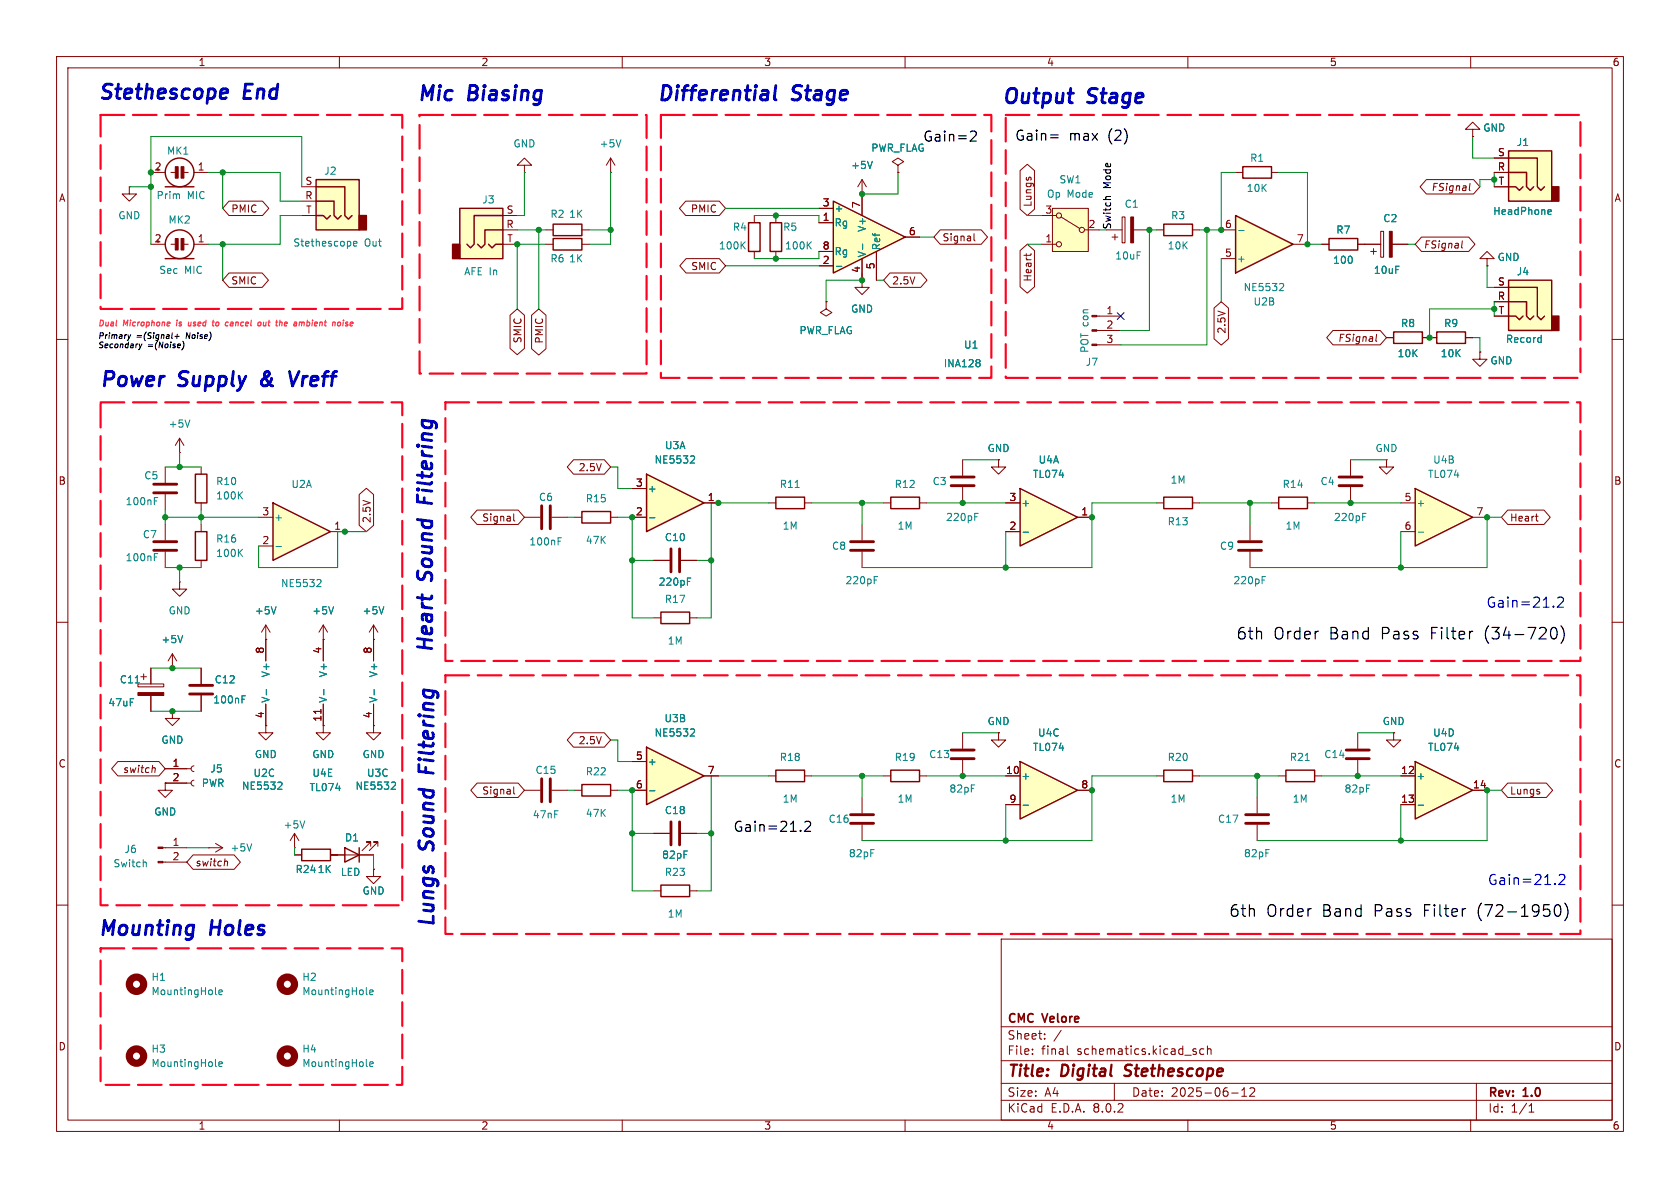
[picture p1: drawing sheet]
<svg xmlns="http://www.w3.org/2000/svg" width="297mm" height="210mm" viewBox="0 0 297 210" stroke-linecap="round" stroke-linejoin="round" font-family="sans-serif">
<g fill="none" stroke="#840000" stroke-width=".18">
<path d="M10 10h277v190h-277zM12 12h273v186h-273zM60 10v2M110 10v2M160 10v2M210 10v2M260 10v2M133.3 38.1v1.3M137.2 38.1v1.3M10 60h2M133.3 44.5v1.2M137.2 44.5v1.2"/>
<path d="M146 53.3v1.3l-1 .6 1 .7 1.1-.7-1.1-.6M146 53.3h.1M152.4 49.5v1.3h1.3l-1.3 1.3-1.3-1.3h1.3M152.4 49.5h.1M285 60h2M10 110h2M30.5 118.1h.1M30.5 115.6l-.8 1.2M30.5 115.6v2.5M30.5 115.6l.7 1.2M35.6 118.1v2.8M115.6 109.2h1.2"/>
<path d="M121.9 109.2h1.3M285 110h2M35.6 122.9v2.8M156.2 137.2h1.3M162.6 137.2h1.2M10 160h2M285 160h2M177 166h108v32h-108zM60 198v2M110 198v2M160 198v2M177 194.5h108"/>
<path d="M177 191.5h108M177 187.5h108M177 181.5h108M182.5 186.3v.1M182.5 185.5v.1M184.7 183.6v.1M184.7 182.8v.1M187.6 182.1l-1.3 2M188.7 184.9v1.3l.2 .2M197 191.5v3M210 198v2M211.3 185.9l.2 .2-.2 .3"/>
<path d="M211.3 185.4l.2 .1M212.8 185.5l-.4-.1-.3 .3v.4l.1 .2h.6M213.5 185.5l.2-.1 .3 .1 .1 .9M213.5 184.9v1.5M217.7 193.2h1.2M219.5 193.8h.9M219.5 192.7l.5-.4v1.5M221 192.4l.5-.1 .2 .1 .1 .3-.9 1.1h.9M260 198v2M261 191.5v6.5M270.3 196.6h.9M270.3 195.5l.4-.4v1.5"/>
</g>
<path d="M198.7 190.1l.3 .1M199.1 188.4l-.2 .4 .1 .2" fill="none" stroke="#840000" stroke-width=".4"/>
<path d="M132.3 39.4h2.1v5.1h-2.1zM136.1 39.4h2.1v5.1h-2.1zM116.8 108.2h5.1v2h-5.1zM157.5 136.1h5.1v2.1h-5.1z" fill="none" stroke="#840000" stroke-width=".25"/>
<path d="M131.2 43.3l.5 .7M131.7 42.7l-.7 .8M142.9 43.3l.5 .7M143.4 42.7l-.7 .8M32.3 112.3l-.4 1.3M42.8 123.6h.4M42.8 123h.6" fill="none" stroke="#008484" stroke-width=".18"/>
<path d="M33.5 122.7h4.1M33.5 121.2h4.1" fill="none" stroke="#840000" stroke-width=".51"/>
<path d="M114.3 132.1l10.2 5.1-10.2 5z" fill="#ffffc2"/>
<path d="M114.3 132.1l10.2 5.1-10.2 5z" fill="none" stroke="#840000" stroke-width=".25"/>
<path d="M158.7 29.2l1.1-.6-1.1-.7-1 .7 1 .6v1.3M158.7 30.5h.1M221 92.7v2.8M221 97.5v2.8M24.9 119.6h1M25.4 119.1v1M26.7 118.1v2.8M24.4 120.9h4.6v.5h-4.6zM26.7 122.9v2.8M111.8 134.6h2.5M111.8 139.7h2.5M124.5 137.2h2.5" fill="none" stroke="#840000" stroke-width=".18"/>
<path d="M223.1 102.5h.5M223.1 101.9h.6M23.9 120.7h.7M114.8 139.8h1M122.3 128.8l.4 .1 .1 .3-.8 .9h.8" fill="none" stroke="#008484" stroke-width=".18"/>
<path d="M24.4 122.4h4.6v.5h-4.6z" fill="#840000" stroke="#840000" stroke-width=".18"/>
<path d="M218.9 95.8h4.1M218.9 97.3h4.1" fill="none" stroke="#840000" stroke-width=".51"/>
<path d="M114.3 83.8l10.2 5.1-10.2 5.1z" fill="#ffffc2"/>
<path d="M114.3 83.8l10.2 5.1-10.2 5.1z" fill="none" stroke="#840000" stroke-width=".25"/>
<path d="M111.8 91.4h2.5M111.8 86.4h2.5M124.5 88.9h2.5M152.4 92.7v2.8M152.4 97.5v2.8" fill="none" stroke="#840000" stroke-width=".18"/>
<path d="M114.8 91.5h1M122.3 80.6l.4 .1 .1 .3-.8 .9h.8M154.5 102.5h.5M154.5 101.9h.7" fill="none" stroke="#008484" stroke-width=".18"/>
<path d="M150.4 95.8h4M150.4 97.3h4" fill="none" stroke="#840000" stroke-width=".51"/>
<path d="M180.3 86.4l10.2 5-10.2 5.1z" fill="#ffffc2"/>
<path d="M157.5 87.9h5.1v2h-5.1zM180.3 86.4l10.2 5-10.2 5.1zM137.2 136.1h5v2.1h-5zM116.8 156.5h5.1v2h-5.1z" fill="none" stroke="#840000" stroke-width=".25"/>
<g fill="none" stroke="#840000" stroke-width=".18">
<path d="M152.4 34.3h.1M152.4 31.8v2.5M152.4 31.8l-.8 1.2M152.4 31.8l.8 1.2M156.2 88.9h1.3M162.6 88.9h1.2M170.2 81.3v2.8M170.2 86.1v2.8M177.8 94h2.5M177.8 88.9h2.5M190.5 91.4h2.5M47 113h.1"/>
<path d="M47 110.5l-.8 1.3M47 110.5v2.5M47 110.5l.8 1.3M135.9 137.2h1.3M142.2 137.2h1.3M170.2 129.5v2.8M170.2 134.4v2.8M115.6 157.5h1.2M115.6 147.3h2.8M120.4 147.3h2.8M121.9 157.5h1.3M152.4 141v2.8"/>
<path d="M152.4 145.8v2.8"/>
</g>
<path d="M154.2 28.5l-.4 1.3M172.3 91.4h.5M172.3 90.7h.6M180.9 94.1h.9M48.8 107.3l-.4 1.2" fill="none" stroke="#008484" stroke-width=".18"/>
<path d="M168.1 84.3h4.1M168.1 85.9h4.1M168.1 132.6h4.1M168.1 134.1h4.1M118.6 145.3v4.1M120.1 145.3v4.1M150.4 144h4M150.4 145.5h4" fill="none" stroke="#840000" stroke-width=".51"/>
<path d="M147.3 35.6l12.7 6.3-12.7 6.4z" fill="#ffffc2"/>
<path d="M97.8 39.6h5.1v2.1h-5.1zM147.3 35.6l12.7 6.3-12.7 6.4zM234.9 42.2h5.1v2h-5.1zM226.1 87.9h5v2h-5zM102.9 138.7h5v2h-5z" fill="none" stroke="#840000" stroke-width=".25"/>
<g fill="none" stroke="#840000" stroke-width=".18">
<path d="M144.8 39.4h2.5M144.8 36.8h2.5M152.4 34.3v3.8M96.5 40.6h1.3M102.9 40.6h1.2M144.8 47h2.5M144.8 44.5h2.5M152.4 45.7v3.8M154.9 44.5v5M160 41.9h2.6M233.7 43.2h1.2M240 43.2h1.3"/>
<path d="M176.5 81.3v1.3h1.3l-1.3 1.2-1.2-1.2h1.2M176.5 81.3h.1M224.8 88.9h1.3M231.1 88.9h1.3M238.8 81.3v2.8M238.8 86.1v2.8M245.1 81.3v1.3h1.3l-1.3 1.2-1.3-1.2h1.3M245.1 81.3h.1M31.7 102.9v1.2h1.3l-1.3 1.3-1.2-1.3h1.2M31.7 102.9h.1M92.7 139.7h2.8M97.5 139.7h2.8"/>
<path d="M101.6 139.7h1.3M107.9 139.7h1.3"/>
</g>
<path d="M147.8 47.1h1M152.5 43.1v1M173.1 63.6l.2 .2-.2 .3M173.1 64.2l.2 .2-.2 .4M240.9 91.4h.4M240.9 90.7h.6" fill="none" stroke="#008484" stroke-width=".18"/>
<path d="M236.7 84.3h4.1M236.7 85.9h4.1M95.8 137.7v4M97.3 137.7v4" fill="none" stroke="#840000" stroke-width=".51"/>
<path d="M250.2 86.4l10.1 5-10.1 5.1z" fill="#ffffc2"/>
<path d="M246.4 58.7h5.1v2h-5.1zM254 58.7h5.1v2h-5.1zM250.2 86.4l10.1 5-10.1 5.1z" fill="none" stroke="#840000" stroke-width=".25"/>
<path d="M245.1 59.7h1.3M251.5 59.7h2.5M259.1 59.7h1.2M262.9 45.7h-1.3l1.3-1.2 1.3 1.2h-1.3v1.3M262.9 47h.1M261.6 62.2v1.3h1.3l-1.3 1.3-1.3-1.3h1.3M261.6 62.2h.1M247.6 88.9h2.6M247.6 94h2.6M260.3 91.4h2.6" fill="none" stroke="#840000" stroke-width=".18"/>
<path d="M250.7 94.1h1M38.1 175.7l.2 .1M38.7 175.4l.6-.1-.1-.2-.3-.1-.2 .2 .1 .6h.4M64.8 175.7l.1 .1M65.4 175.4l.6-.1-.1-.2-.4-.1-.1 .2v.6h.5M38.1 188.4l.2 .1M38.7 188.1l.6-.1-.1-.2-.3-.1-.2 .2 .1 .6h.4M64.8 188.4l.1 .1M65.4 188.1l.6-.1-.1-.2-.4-.1-.1 .2v.6h.5" fill="none" stroke="#008484" stroke-width=".18"/>
<g fill="none" stroke="#840000" stroke-width="1.3">
<circle cx="24.1" cy="174" r="1.27"/>
<circle cx="50.8" cy="174" r="1.27"/>
<circle cx="24.1" cy="186.7" r="1.27"/>
<circle cx="50.8" cy="186.7" r="1.27"/>
</g>
<path d="M266.7 49.5h7.6v8.9h-7.6z" fill="#ffffc2"/>
<path d="M274.3 55.9h1.3v2.5h-1.3z" fill="#840000" stroke="#840000" stroke-width=".25"/>
<path d="M266.7 49.5h7.6v8.9h-7.6zM266.7 55.9h1.3l.6 .6 .6-.6M266.7 53.3h3.2v2.6l.6 .6 .6-.6M266.7 50.8h5.1v5.1l.6 .6 .6-.6" fill="none" stroke="#840000" stroke-width=".25"/>
<path d="M264.2 53.3h2.5M264.2 50.8h2.5M264.2 55.9h2.5" fill="none" stroke="#840000" stroke-width=".18"/>
<path d="M272.3 59.7h.2M272.5 59.3v1.2M272.5 60.5h-.2" fill="none" stroke="#008484" stroke-width=".18"/>
<path d="M81.3 36.8h7.6v8.9h-7.6z" fill="#ffffc2"/>
<path d="M80 43.2h1.3v2.5h-1.3z" fill="#840000" stroke="#840000" stroke-width=".25"/>
<path d="M81.3 36.8h7.6v8.9h-7.6zM88.9 38.1h-5.1v5.1l-.6 .6-.7-.6M86.4 43.2l.6 .6 .6-.6h1.3M88.9 40.6h-3.2v2.6l-.6 .6-.6-.6" fill="none" stroke="#840000" stroke-width=".25"/>
<path d="M88.9 38.1h2.5M88.9 40.6h2.5M88.9 43.2h2.5" fill="none" stroke="#840000" stroke-width=".18"/>
<path d="M266.7 26.7h7.6v8.9h-7.6z" fill="#ffffc2"/>
<path d="M274.3 33h1.3v2.6h-1.3z" fill="#840000" stroke="#840000" stroke-width=".25"/>
<path d="M219.7 29.5h5.1v2h-5.1zM266.7 26.7h7.6v8.9h-7.6zM266.7 33h1.3l.6 .7 .6-.7M266.7 30.5h3.2v2.5l.6 .7 .6-.7M266.7 27.9h5.1v5.1l.6 .7 .6-.7M53.3 150.1h5.1v2h-5.1zM61 149.9l2.5 1.2-2.5 1.3zM63.5 149.9v2.5" fill="none" stroke="#840000" stroke-width=".25"/>
<g fill="none" stroke="#840000" stroke-width=".18">
<path d="M218.4 30.5h1.3M224.8 30.5h1.3M260.3 22.9h-1.2l1.2-1.3 1.3 1.3h-1.3v1.2M260.3 24.1h.1M264.2 30.5h2.5M264.2 27.9h2.5M264.2 33h2.5M193.9 58.4h4.2M193.9 55.9h4.2M241.3 43.2h2.8M242.3 44.5h1M242.8 43.9v1.1"/>
<path d="M244.1 40.9h.5v4.6h-.5zM246.1 43.2h2.8M193.9 61h4.2M52.1 149.9h.1M52.1 147.3l-.8 1.3M52.1 147.3v2.6M52.1 147.3l.7 1.3M52.1 151.1h1.2M58.4 151.1h7.6M65.5 149.6v-.8h-.7h.7l-1.5 1.6M66 153.7v1.2h1.3l-1.3 1.3-1.2-1.3h1.2M66 153.7h.1"/>
<path d="M66.8 149.6v-.8h-.8h.8l-1.5 1.6"/>
</g>
<path d="M273.7 37.9h.5M273.7 37.1h.4l.2 .3-.6 .1M53.9 145.1l-.4 1.3" fill="none" stroke="#008484" stroke-width=".18"/>
<g fill="#840000" stroke="#840000" stroke-width=".18">
<path d="M245.6 40.9h.5v4.6h-.5z"/>
<path d="M193 60.8h.9v.3h-.9z"/>
<path d="M193 58.3h.9v.2h-.9z"/>
<path d="M193 55.8h.9v.2h-.9z"/>
</g>
<path d="M186.1 36.8h6.3v7.7h-6.3z" fill="#ffffc2"/>
<g fill="none" stroke="#840000" stroke-width=".18">
<path d="M184.1 38.1h2.6M186.1 36.8h6.3v7.7h-6.3zM187.6 38.4l3.3 2M26.7 43.2h2.5M30.2 43.2h.8M32.5 43.2h.8M34.3 43.2h2.5M184.1 43.2h2.6M191.8 40.6h2.5"/>
<circle cx="187.2" cy="38.1" r=".46"/>
<circle cx="187.2" cy="43.2" r=".46"/>
<circle cx="191.3" cy="40.6" r=".46"/>
</g>
<g fill="none" stroke="#840000" stroke-width=".25">
<path d="M29.2 45.7h5.1"/>
<circle cx="31.7" cy="43.2" r="2.54"/>
</g>
<g fill="#840000" stroke="#840000" stroke-width=".18">
<path d="M32 42.2h.5v2h-.5z"/>
<path d="M31 42.2h.5v2h-.5z"/>
</g>
<path d="M55.9 31.8h7.6v8.8h-7.6z" fill="#ffffc2"/>
<path d="M63.5 38.1h1.3v2.5h-1.3z" fill="#840000" stroke="#840000" stroke-width=".25"/>
<g fill="none" stroke="#840000" stroke-width=".25">
<path d="M29.2 33h5.1M55.9 31.8h7.6v8.8h-7.6zM55.9 38.1h1.2l.7 .6 .6-.6M55.9 35.6h3.2v2.5l.6 .6 .6-.6M55.9 33h5.1v5.1l.6 .6 .6-.6"/>
<circle cx="31.7" cy="30.5" r="2.54"/>
</g>
<path d="M22.9 33v1.3h-1.3l1.3 1.3 1.2-1.3h-1.2M22.9 33h.1M26.7 30.5h2.5M30.2 30.5h.8M32.5 30.5h.8M34.3 30.5h2.5M53.3 35.6h2.6M53.3 33h2.6M53.3 38.1h2.6" fill="none" stroke="#840000" stroke-width=".18"/>
<path d="M31.7 34.3v.8M62.5 43.1l.6-.1-.1-.3h-.3l-.2 .1 .1 .6h.4" fill="none" stroke="#008484" stroke-width=".18"/>
<g fill="#840000" stroke="#840000" stroke-width=".18">
<path d="M32 29.5h.5v2h-.5z"/>
<path d="M31 29.5h.5v2h-.5z"/>
</g>
<path d="M218.4 38.1l10.2 5.1-10.2 5.1z" fill="#ffffc2"/>
<path d="M205.7 39.6h5.1v2.1h-5.1zM218.4 38.1l10.2 5.1-10.2 5.1zM97.8 42.2h5.1v2h-5.1zM34.5 83.8h2.1v5.1h-2.1zM102.9 90.4h5v2.1h-5zM137.2 87.9h5v2h-5z" fill="none" stroke="#840000" stroke-width=".25"/>
<g fill="none" stroke="#840000" stroke-width=".18">
<path d="M92.7 29.2h1.3l-1.3-1.3-1.3 1.3h1.3v1.3M92.7 30.5h.1M107.9 30.5h.1M107.9 27.9l-.7 1.3M107.9 27.9v2.6M107.9 27.9l.8 1.3M198.4 38.4h.5v4.5h-.5zM96.5 43.2h1.3M102.9 43.2h1.2M195.6 40.6h2.8M196.6 41.9h1M197.1 41.4v1"/>
<path d="M200.4 40.6h2.8M204.5 40.6h1.2M210.8 40.6h1.3M215.9 45.7h2.5M215.9 40.6h2.5M228.6 43.2h2.5M31.7 77.5l-.7 1.2M31.7 77.5v2.5M31.7 77.5l.8 1.2M31.7 80h.1M35.6 82.6v1.2M35.6 88.9v1.3"/>
<path d="M92.7 91.4h2.8M97.5 91.4h2.8M101.6 91.4h1.3M107.9 91.4h1.3M115.6 99.1h2.8M120.4 99.1h2.8M135.9 88.9h1.3M142.2 88.9h1.3M47 113v3.8M57.1 113h.1M57.1 110.5v6.3M57.1 110.5l-.7 1.3"/>
<path d="M57.1 110.5l.8 1.3M66 113h.1M66 110.5v6.3M66 110.5l-.7 1.3M66 110.5l.8 1.3M29.2 138.4v1.3h1.3l-1.3 1.3-1.3-1.3h1.3M29.2 138.4h.1M29.2 138.4h4.6M29.2 135.9h4.6M30.5 125.7v1.3h1.2l-1.2 1.3-1.3-1.3h1.3M30.5 125.7h.1M34.3 137.9l-.4 .2-.1 .3 .1 .4 .4 .1"/>
<path d="M34.3 135.4l-.4 .1-.1 .4 .1 .3 .4 .2M47 128.3v1.2h1.3l-1.3 1.3-1.3-1.3h1.3M47 128.3h.1M47 124.5v3.8M56.7 125.4v.7M57.1 128.3v1.2h1.3l-1.3 1.3-1.2-1.3h1.2M57.1 128.3h.1M57.1 124.5v3.8M66 128.3v1.2h1.3l-1.3 1.3-1.2-1.3h1.2M66 128.3h.1M66 124.5v3.8M28.8 152.4h4.2"/>
<path d="M28.8 149.9h4.2M36.8 149.9h.1M36.8 149.9h2.6M38.1 149.1l1.3 .8M39.4 149.9l-1.3 .7"/>
</g>
<g fill="none" stroke="#008484" stroke-width=".18">
<path d="M109.8 24.7l-.5 1.3M219 40.7h.9M226.4 50.1l.4 .1 .1 .3-.7 .9h.7M33.6 74.2l-.5 1.3M42.3 87.5l.6 .7M42.9 86.9l-.8 .8M98.7 95.7h.4M98.7 95.1h.6M140.6 86.2h.7M59 107.3l-.5 1.2M67.9 107.3l-.5 1.2M121.5 102.8h.5"/>
<path d="M121.5 102.2h.6M47.1 121.9v.9M49.3 138.2l.4 .1 .2 .3-.8 .9h.8M57.2 121.9v.9M66.1 121.9v.9M69.4 138.2l.4 .1 .1 .3-.8 .9h.8M25.5 152.4l.4 .2v.6M44.5 149.2l-.4 1.2"/>
</g>
<g fill="#840000" stroke="#840000" stroke-width=".18">
<path d="M27.9 152.3h.9v.2h-.9z"/>
<path d="M27.9 149.7h.9v.3h-.9z"/>
<path d="M199.9 38.4h.5v4.5h-.5z"/>
</g>
<path d="M95.8 89.4v4.1M97.3 89.4v4.1M118.6 97v4.1M120.1 97v4.1" fill="none" stroke="#840000" stroke-width=".51"/>
<path d="M48.3 88.9l10.1 5.1-10.1 5.1z" fill="#ffffc2"/>
<path d="M34.5 94h2.1v5.1h-2.1zM48.3 88.9l10.1 5.1-10.1 5.1z" fill="none" stroke="#840000" stroke-width=".25"/>
<path d="M29.2 82.6v2.7M29.2 87.4v2.8M29.2 92.7v2.8M29.2 97.5v2.8M35.6 92.7v1.3M35.6 99.1v1.2M45.7 96.5h2.6M45.7 91.4h2.6M58.4 94h2.6" fill="none" stroke="#840000" stroke-width=".18"/>
<path d="M27.3 88.6h.4M27.3 88h.6M27.3 98.5h.4M27.3 97.9h.6M42.3 97.6l.6 .8M42.9 97.1l-.8 .7M48.8 96.6h1M56.2 102.4l.4 .1 .2 .3-.8 .9h.8" fill="none" stroke="#008484" stroke-width=".18"/>
<path d="M27.2 87.1h4M27.2 85.6h4M27.2 97.3h4M27.2 95.8h4" fill="none" stroke="#840000" stroke-width=".51"/>
<path d="M180.3 134.6l10.2 5.1-10.2 5.1z" fill="#ffffc2"/>
<path d="M180.3 134.6l10.2 5.1-10.2 5.1zM205.7 136.1h5.1v2.1h-5.1zM227.3 136.1h5.1v2.1h-5.1z" fill="none" stroke="#840000" stroke-width=".25"/>
<path d="M177.8 137.2h2.5M190.5 139.7h2.5M204.5 137.2h1.2M210.8 137.2h1.3M226.1 137.2h1.2M232.4 137.2h1.3M240 129.5v2.8M240 134.4v2.8M177.8 142.2h2.5M222.2 141v2.8M222.2 145.8v2.8" fill="none" stroke="#840000" stroke-width=".18"/>
<path d="M230.7 134.4h.8M180.9 142.3h.9" fill="none" stroke="#008484" stroke-width=".18"/>
<path d="M238 132.6h4.1M238 134.1h4.1M220.2 144h4.1M220.2 145.5h4.1" fill="none" stroke="#840000" stroke-width=".51"/>
<path d="M250.2 134.6l10.1 5.1-10.1 5.1z" fill="#ffffc2"/>
<path d="M205.7 87.9h5.1v2h-5.1zM250.2 134.6l10.1 5.1-10.1 5.1z" fill="none" stroke="#840000" stroke-width=".25"/>
<g fill="none" stroke="#840000" stroke-width=".18">
<path d="M40.5 35.6h5.9l1.1 1.2-1.1 1.3h-5.9l-1.1-1.3zM121.2 35.6h6l1.1 1.2-1.1 1.3h-6l-1.1-1.3zM144.8 39.4h2.5M144.8 36.8h2.5M152.4 34.3h.1M152.4 34.3v3.8M158.7 30.5h.1M180.3 30.2l1.3-1.2 1.3 1.2v6.8l-1.3 1.1-1.3-1.1zM252.2 31.7h8.3l1.1 1.3-1.1 1.3h-8.3l-1.2-1.3zM259.9 32.4l-.2 1.1 .2 .2M260.3 24.1h.1M264.2 30.5h2.5"/>
<path d="M264.2 27.9h2.5M264.2 33h2.5M40.5 48.3h5.9l1.1 1.2-1.1 1.3h-5.9l-1.1-1.3zM90.2 55.7l1.2-1.1 1.3 1.1v5.9l-1.3 1.1-1.2-1.1zM94 55.7l1.2-1.1 1.3 1.1v6l-1.3 1.1-1.2-1.1zM121.3 45.7h5.9l1.1 1.3-1.1 1.3h-5.9l-1.1-1.3zM144.8 47h2.5M144.8 44.5h2.5M146 53.3h.1M152.4 49.5h.1M152.4 45.7v3.8M154.9 44.5v5"/>
<path d="M157.3 48.3h5.5l1.1 1.2-1.1 1.3h-5.5l-1.1-1.3zM160 41.9h2.6M166.2 40.6h7.3l1.1 1.3-1.1 1.3h-7.3l-1.1-1.3zM172.2 41.3v1.1l.2 .2M180.3 44.3l1.3-1.1 1.3 1.1v6.4l-1.3 1.1-1.3-1.1zM181.4 44.8v.5M182.3 44.8l-.1 .3M214.6 54.5l1.3-1.2 1.3 1.2v5.4l-1.3 1.1-1.3-1.1zM233.7 43.2h1.2M235.6 58.4h8.4l1.1 1.3-1.1 1.3h-8.4l-1.1-1.3zM240 43.2h4.1M243.4 59.1l-.2 1.1 .2 .2"/>
<path d="M245.1 59.7h1.3M246.1 43.2h2.8M251.3 41.9h8.4l1.1 1.3-1.1 1.3h-8.4l-1.1-1.3zM251.5 59.7h2.5M258.5 42.6l-.1 1.1 .1 .2M259.1 59.7h1.2M262.9 47h.1M264.2 53.3h2.5M264.2 50.8h2.5M264.2 55.9h2.5M261.6 62.2h.1M63.5 87.4l1.3-1.1 1.2 1.1v5.5l-1.2 1.1-1.3-1.1z"/>
<path d="M84.3 90.2h7.3l1.1 1.2-1.1 1.3h-7.3l-1.1-1.3zM90.8 90.8v1.1l.2 .2M101.4 81.3h5.4l1.1 1.3-1.1 1.2h-5.4l-1.1-1.2zM111.8 91.4h2.5M111.8 86.4h2.5M115.6 99.1h2.8M120.4 99.1h2.8M124.5 88.9h2.5M176.5 81.3h.1M177.8 88.9h2.5M177.8 94h2.5M190.5 91.4h2.5"/>
<path d="M204.5 88.9h1.2M210.8 88.9h1.3M266.5 90.2h6.5l1.1 1.2-1.1 1.3h-6.5l-1.1-1.3zM271.4 91.3h.5M271.7 92l.2 .1M26.7 118.1v2.8M30.5 118.1h.1M35.6 118.1v2.8M47 113h.1M47 113v3.8M57.1 113h.1M57.1 113v3.8"/>
<path d="M66 113h.1M66 113v3.8M20.8 134.6h7.3l1.1 1.3-1.1 1.3h-7.3l-1.1-1.3zM26.7 122.9v2.8M27.1 135.7l.4 .2-.1 .7M29.2 138.4h.1M29.2 135.9h3.8M29.2 138.4h3.8M30.5 125.7h.1M35.6 122.9v2.8M47 128.3h.1M47 124.5v3.8"/>
<path d="M56.7 125.4v.7M57.1 128.3h.1M57.1 124.5v3.8M66 128.3h.1M66 124.5v3.8M84.3 138.4h7.3l1.1 1.3-1.1 1.3h-7.3l-1.1-1.3zM90.8 139.1v1.1l.2 .2M101.4 129.5h5.4l1.1 1.3-1.1 1.3h-5.4l-1.1-1.3zM111.8 139.7h2.5M111.8 134.6h2.5M124.5 137.2h2.5M176.5 129.5v1.3h1.3l-1.3 1.3-1.2-1.3h1.2"/>
<path d="M176.5 129.5h.1M177.8 137.2h2.5M190.5 139.7h2.5M246.4 129.5v1.3h1.2l-1.2 1.3-1.3-1.3h1.3M246.4 129.5h.1M247.6 137.2h2.6M260.3 139.7h2.6M266.5 138.4h6.9l1.1 1.3-1.1 1.3h-6.9l-1.1-1.3zM34.1 151.1h7.3l1.1 1.3-1.1 1.3h-7.3l-1.1-1.3zM39.9 152.2l.3 .2v.7M52.1 151.1h1.2M58.4 151.1h2.6"/>
<path d="M63.5 151.1h2.5M66 153.7h.1M115.6 147.3h2.8M120.4 147.3h2.8M177.8 142.2h2.5M247.6 142.2h2.6"/>
</g>
<g fill="none" stroke="#008484" stroke-width=".18">
<path d="M154.2 28.5l-.4 1.3M273.7 37.9h.5M273.7 37.1h.4l.2 .3-.6 .1M147.8 47.1h1M152.5 43.1v1M272.3 59.7h.2M272.5 59.3v1.2M173.1 63.6l.2 .2-.2 .3M173.1 64.2l.2 .2-.2 .4M272.5 60.5h-.2M114.8 91.5h1M122.3 80.6l.4 .1 .1 .3-.8 .9h.8"/>
<path d="M180.9 94.1h.9M32.3 112.3l-.4 1.3M48.8 107.3l-.4 1.2M59 107.3l-.5 1.2M67.9 107.3l-.5 1.2M121.5 102.8h.5M121.5 102.2h.6M23.9 120.7h.7M42.8 123.6h.4M42.8 123h.6M47.1 121.9v.9M49.3 138.2l.4 .1 .2 .3-.8 .9h.8"/>
<path d="M57.2 121.9v.9M66.1 121.9v.9M69.4 138.2l.4 .1 .1 .3-.8 .9h.8M114.8 139.8h1M122.3 128.8l.4 .1 .1 .3-.8 .9h.8M180.9 142.3h.9M250.7 142.3h1"/>
</g>
<path d="M196.3 34.7h-.6l-.2 .4M22.6 59.2l.2 .6M22.8 59.8l-.1 .3M23.1 59.2l-.3 .6M30.9 59.5h.8M31.3 59.1v.7M24.6 60.8l.2 .7M24.8 61.5l-.2 .2M25.1 60.8l-.3 .7M32.3 60.3a1.18 1.18 0 0 1-.2 1.6" fill="none" stroke="#000" stroke-width=".18"/>
<path d="M171.8 23.2l.6 .1a.48 .48 0 0 1 .1 .6l-1 1h1.1M185.7 23.9h1.4M185.7 24.4h1.4M274.4 111a.48 .48 0 0 1 .8 .3 1.05 1.05 0 0 1-.6 1.6h-.2M276 110.6a2.33 2.33 0 0 1 0 3.1M142.3 145.3l.2-.1 .6 .1a.48 .48 0 0 1 .1 .6l-1 1.1h1.1M276.6 159.6a2.33 2.33 0 0 1 0 3.1M274.9 160.3a.49 .49 0 0 1 .5-.4 .49 .49 0 0 1 .4 .4 1.05 1.05 0 0 1-.5 1.7l-.4-.4" fill="none" stroke="#000" stroke-width=".2"/>
<path d="M39.5 15.7l.7 .1v.5l-1.2 .3M40 17.3l-.8 .1M137.2 15.1l-.3 2.2 .1 .2 .2 .2M46.4 67.1a.67 .67 0 0 0 0 1M51.2 65.7l.5 2.5 1.2-2.5M73.8 88.7l2.5 .3M74 136.4l2.6 .3" fill="none" stroke="#0000c2" stroke-width=".51"/>
<g fill="none" stroke="#ff4e28" stroke-width=".2">
<path d="M31.3 56.9l-.1 .7M33.4 56.9l-.1 .6M33.7 57.5l-.4 .1M33.8 56.9l-.1 .7M38.5 56.9l-.3 .1-.1 .4 .2 .2h.2M40.7 57.5l.1 .1h.4M40.8 57h.4M41.2 57.2l-.5 .2M46.6 56.9v.7l.4-.1M47 56.9v.7M50.5 56.9l.3 .1v.2l-.5 .1M50.7 57.6h-.3"/>
<path d="M54.2 57.6h.3M54.3 56.6l-.1 1M54.6 56.9l-.3 .1M61.5 57l-.2-.1-.2 .2 .4 .2-.1 .3h-.4"/>
</g>
<path d="M275.4 105.7l.2-.1h.6a.49 .49 0 0 1 .1 .7l-1 1h1.1M275.6 154.7l.3-.1 .6 .1a.49 .49 0 0 1 .1 .6l-1 1.1h1.1" fill="none" stroke="#0000c2" stroke-width=".2"/>
<path d="M17.8 20.3h53.3v34.3h-53.3zM74.2 20.3h40.1v45.7h-40.1zM116.8 20.3h58.5v46.5h-58.5zM177.8 20.3h101.6v46.5h-101.6zM17.8 71.1h53.3v88.9h-53.3zM78.7 71.1h200.7v45.7h-200.7zM78.7 119.4h200.7v45.7h-200.7zM17.8 167.6h53.3v24.2h-53.3z" fill="none" stroke="#ff0020" stroke-width=".38" stroke-dasharray="4.2 1.5"/>
<g fill="none" stroke="#008400" stroke-width=".18">
<path d="M22.9 33h3.8M36.8 30.5h12.7v5.1h3.8M39.4 30.5v6.3M53.3 38.1h-3.8v5.1h-12.7M53.3 33v-8.9h-26.6v19.1M92.7 30.5v7.6h-1.3M107.9 30.5v12.7h-3.8M128.3 36.8h16.5M133.3 38.1h11.5v1.3M158.7 30.5v3.8h-6.3M181.6 38.1h2.5M218.4 30.5h-2.5v10.1h-3.8"/>
<path d="M226.1 30.5h5v12.7h2.6M260.3 24.1v3.8h3.9M264.2 30.5v2.5M264.2 31.8h-2.6v1.2M39.4 43.2v6.3M91.4 40.6h5.1M95.2 40.6v14M96.5 43.2h-5.1v11.4M104.1 40.6h3.8M128.3 47h16.5M144.8 44.5v1.2h-11.5M152.4 48.3v1.2h-6.4v3.8"/>
<path d="M154.9 49.5h1.3M162.6 41.9h2.5M181.6 43.2h2.5M194.3 40.6h1.3M204.5 40.6h-1.3v17.8h-5.1M213.4 40.6v20.4h-15.3M215.9 45.7v7.6M248.9 43.2h1.3M260.3 59.7h1.3v2.5M262.9 47v3.8h1.3M264.2 53.3v2.6M264.2 54.6h-11.5v5.1"/>
<path d="M29.2 91.4h16.5M29.2 90.2v2.5M29.2 82.6h6.4M31.7 80v2.6M35.6 90.2v2.5M64.8 94h-5.1v6.3h-14v-3.8M100.3 91.4h1.3M107.9 82.6h1.3v3.8h2.6M109.2 91.4h2.6v17.8h3.8M111.8 99.1h3.8M123.2 99.1h2.5M135.9 88.9h-10.2v20.3h-2.5"/>
<path d="M143.5 88.9h12.7M152.4 88.9v3.8M163.8 88.9h14M170.2 81.3h6.3M177.8 94v6.3M204.5 88.9h-11.5v11.4h-40.6M212.1 88.9h12.7M221 88.9v3.8M232.4 88.9h15.2M238.8 81.3h6.3M247.6 94v6.3M265.4 91.4h-2.5v8.9h-41.9"/>
<path d="M26.7 118.1h8.9M29.2 100.3h6.4M31.7 100.3v2.6M26.7 125.7h8.9M100.3 139.7h1.3M107.9 130.8h1.3v3.8h2.6M109.2 139.7h2.6v17.8h3.8M125.7 137.2v20.3h-2.5M127 137.2h8.9M143.5 137.2h12.7M152.4 137.2v3.8M163.8 137.2h14"/>
<path d="M170.2 129.5h6.3M204.5 137.2h-11.5v11.4h-40.6M212.1 137.2h14M222.2 137.2v3.8M233.7 137.2h13.9M240 129.5h6.4M265.4 139.7h-2.5v8.9h-40.7M33 149.9h3.8M52.1 149.9v1.2M58.4 151.1h1.3M66 151.1v2.6M111.8 147.3h3.8"/>
<path d="M123.2 147.3h2.5M177.8 142.2v6.4M247.6 142.2v6.4"/>
</g>
<path d="M197.5 55.3l1.2 1.2M198.7 55.3l-1.2 1.2" fill="none" stroke="#000084" stroke-width=".18"/>
<g fill="#008400" stroke="#008400" stroke-width=".18">
<circle cx="111.8" cy="139.7" r=".46"/>
<circle cx="111.8" cy="147.3" r=".46"/>
<circle cx="125.7" cy="147.3" r=".46"/>
<circle cx="39.4" cy="43.2" r=".46"/>
<circle cx="26.7" cy="30.5" r=".46"/>
<circle cx="26.7" cy="33" r=".46"/>
<circle cx="39.4" cy="30.5" r=".46"/>
<circle cx="31.7" cy="82.6" r=".46"/>
<circle cx="125.7" cy="99.1" r=".46"/>
<circle cx="127" cy="88.9" r=".46"/>
<circle cx="91.4" cy="43.2" r=".46"/>
<circle cx="95.2" cy="40.6" r=".46"/>
<circle cx="111.8" cy="99.1" r=".46"/>
<circle cx="111.8" cy="91.4" r=".46"/>
<circle cx="31.7" cy="100.3" r=".46"/>
<circle cx="30.5" cy="118.1" r=".46"/>
<circle cx="152.4" cy="49.5" r=".46"/>
<circle cx="152.4" cy="34.3" r=".46"/>
<circle cx="137.2" cy="38.1" r=".46"/>
<circle cx="137.2" cy="45.7" r=".46"/>
<circle cx="107.9" cy="40.6" r=".46"/>
<circle cx="61" cy="94" r=".46"/>
<circle cx="30.5" cy="125.7" r=".46"/>
<circle cx="29.2" cy="91.4" r=".46"/>
<circle cx="35.6" cy="91.4" r=".46"/>
<circle cx="152.4" cy="137.2" r=".46"/>
<circle cx="193" cy="139.7" r=".46"/>
<circle cx="177.8" cy="148.6" r=".46"/>
<circle cx="170.2" cy="137.2" r=".46"/>
<circle cx="177.8" cy="100.3" r=".46"/>
<circle cx="152.4" cy="88.9" r=".46"/>
<circle cx="193" cy="91.4" r=".46"/>
<circle cx="170.2" cy="88.9" r=".46"/>
<circle cx="221" cy="88.9" r=".46"/>
<circle cx="264.2" cy="54.6" r=".46"/>
<circle cx="238.8" cy="88.9" r=".46"/>
<circle cx="262.9" cy="91.4" r=".46"/>
<circle cx="247.6" cy="100.3" r=".46"/>
<circle cx="264.2" cy="31.8" r=".46"/>
<circle cx="252.7" cy="59.7" r=".46"/>
<circle cx="231.1" cy="43.2" r=".46"/>
<circle cx="240" cy="137.2" r=".46"/>
<circle cx="247.6" cy="148.6" r=".46"/>
<circle cx="262.9" cy="139.7" r=".46"/>
<circle cx="222.2" cy="137.2" r=".46"/>
<circle cx="213.4" cy="40.6" r=".46"/>
<circle cx="203.2" cy="40.6" r=".46"/>
<circle cx="215.9" cy="40.6" r=".46"/>
</g>
<g font-size="3.5" fill="#0000c2">
<text x="17.3" y="18.3">Stethescope</text>
<text x="43.2" y="18.3">End</text>
<text x="73.7" y="18.5">Mic</text>
<text x="82.9" y="18.5">Biasing</text>
<text x="116.1" y="18.5">Differential</text>
<text x="140.2" y="18.5">Stage</text>
<text x="177" y="19.1">Output</text>
<text x="192.4" y="19.1">Stage</text>
<text x="17.5" y="69.1">Power</text>
<text x="31.7" y="69.1">Supply</text>
<text x="47.3" y="69.1">&amp;</text>
<text x="53.4" y="69.1">Vreff</text>
<text x="77.2" y="87.9" transform="rotate(-90 77.2 87.9)">Filtering</text>
<text x="77.2" y="102.5" transform="rotate(-90 77.2 102.5)">Sound</text>
<text x="77.2" y="115.6" transform="rotate(-90 77.2 115.6)">Heart</text>
<text x="77.5" y="135.6" transform="rotate(-90 77.5 135.6)">Filtering</text>
<text x="77.5" y="150.1" transform="rotate(-90 77.5 150.1)">Sound</text>
<text x="17.3" y="166.1">Mounting</text>
<text x="37.3" y="166.1">Holes</text>
<text x="77.5" y="164.1" transform="rotate(-90 77.5 164.1)">Lungs</text>
</g>
<g font-size="2.8">
<text x="218.4" y="113.3">6th</text>
<text x="225.1" y="113.3">Order</text>
<text x="235.1" y="113.3">Band</text>
<text x="244.4" y="113.3">Pass</text>
<text x="253.3" y="113.3">Filter</text>
<text x="263" y="113.3">(34-720)</text>
<text x="217.2" y="162.4">6th</text>
<text x="223.9" y="162.4">Order</text>
<text x="233.8" y="162.4">Band</text>
<text x="243.1" y="162.4">Pass</text>
<text x="252" y="162.4">Filter</text>
<text x="261.7" y="162.4">(72-1950)</text>
</g>
<g font-size="2.8" fill="#840000">
<text x="178" y="190.9">Title:</text>
<text x="187.7" y="190.9">Digital</text>
<text x="199.7" y="190.9">Stethescope</text>
</g>
<g font-size="2.5">
<text x="163.1" y="25.3">Gain=2</text>
<text x="179.3" y="25.2">Gain=</text>
<text x="189" y="25.2">max</text>
<text x="196" y="25.2">(2)</text>
<text x="129.5" y="147.3">Gain=21.2</text>
</g>
<g font-size="2.5" fill="#0000c2">
<text x="262.6" y="107.7">Gain=21.2</text>
<text x="262.9" y="156.7">Gain=21.2</text>
</g>
<g font-size="2.1" fill="#840000">
<text x="178" y="184">Sheet:</text>
<text x="178" y="181.2">CMC</text>
<text x="184.5" y="181.2">Velore</text>
<text x="178" y="186.7">File:</text>
<text x="184.1" y="186.7">final</text>
<text x="190.5" y="186.7">schematics.kicad_sch</text>
<text x="178" y="196.9">KiCad</text>
<text x="178" y="194.1">Size:</text>
<text x="184.7" y="194.1">A4</text>
<text x="185.7" y="196.9">E.D.A.</text>
<text x="193.3" y="196.9">8.0.2</text>
<text x="200" y="194.1">Date:</text>
<text x="207" y="194.1">2025-06-12</text>
<text x="263" y="194.3">Rev:</text>
<text x="263" y="196.9">Id:</text>
<text x="267.1" y="196.9">1/1</text>
<text x="269.4" y="194.3">1.0</text>
</g>
<g font-size="1.8" fill="#840000">
<text x="35" y="11.9">1</text>
<text x="85" y="11.9">2</text>
<text x="135" y="11.9">3</text>
<text x="185" y="11.9">4</text>
<text x="235" y="11.9">5</text>
<text x="285" y="11.9">6</text>
<text x="264.7" y="27.7">S</text>
<text x="10.3" y="35.9">A</text>
<text x="27.2" y="30.2">2</text>
<text x="34.9" y="30.2">1</text>
<text x="53.9" y="35.3">R</text>
<text x="53.9" y="32.8">S</text>
<text x="253" y="34">FSignal</text>
<text x="264.7" y="30.2">R</text>
<text x="264.8" y="32.8">T</text>
<text x="285.3" y="35.9">A</text>
<text x="40.8" y="37.8">PMIC</text>
<text x="54" y="37.8">T</text>
<text x="89.4" y="40.4">R</text>
<text x="89.5" y="37.8">S</text>
<text x="122" y="37.8">PMIC</text>
<text x="145.3" y="39.1">1</text>
<text x="145.3" y="36.6">3</text>
<text x="152.1" y="36.9" transform="rotate(-90 152.1 36.9)">7</text>
<text x="160.6" y="41.7">6</text>
<text x="182.6" y="36.7" transform="rotate(-90 182.6 36.7)">Lungs</text>
<text x="184.7" y="37.8">3</text>
<text x="192.3" y="40.4">2</text>
<text x="216.5" y="40.4">6</text>
<text x="27.2" y="42.9">2</text>
<text x="34.9" y="42.9">1</text>
<text x="89.6" y="42.9">T</text>
<text x="122.1" y="47.9">SMIC</text>
<text x="145.3" y="46.7">2</text>
<text x="145.3" y="44.2">8</text>
<text x="154.7" y="47.7" transform="rotate(-90 154.7 47.7)">5</text>
<text x="166.5" y="42.9">Signal</text>
<text x="184.7" y="42.9">1</text>
<text x="216.5" y="45.5">5</text>
<text x="229.2" y="42.9">7</text>
<text x="251.6" y="44.1">FSignal</text>
<text x="40.8" y="50.5">SMIC</text>
<text x="152.1" y="48.3" transform="rotate(-90 152.1 48.3)">4</text>
<text x="157.6" y="50.5">2.5V</text>
<text x="182.6" y="49.9" transform="rotate(-90 182.6 49.9)">Heart</text>
<text x="264.7" y="53.1">R</text>
<text x="264.7" y="50.5">S</text>
<text x="195.5" y="55.6">1</text>
<text x="195.5" y="58.2">2</text>
<text x="216.9" y="59.1" transform="rotate(-90 216.9 59.1)">2.5V</text>
<text x="264.8" y="55.6">T</text>
<text x="92.4" y="60.8" transform="rotate(-90 92.4 60.8)">SMIC</text>
<text x="96.2" y="60.8" transform="rotate(-90 96.2 60.8)">PMIC</text>
<text x="195.5" y="60.7">3</text>
<text x="236.5" y="60.6">FSignal</text>
<text x="102.2" y="83.5">2.5V</text>
<text x="10.3" y="85.9">B</text>
<text x="112.3" y="86.1">3</text>
<text x="125" y="88.6">1</text>
<text x="178.4" y="88.6">3</text>
<text x="248.2" y="88.6">5</text>
<text x="285.3" y="85.9">B</text>
<text x="46.3" y="91.2">3</text>
<text x="59" y="93.7">1</text>
<text x="65.7" y="92.6" transform="rotate(-90 65.7 92.6)">2.5V</text>
<text x="85.2" y="92.4">Signal</text>
<text x="112.3" y="91.2">2</text>
<text x="178.4" y="93.7">2</text>
<text x="191.1" y="91.2">1</text>
<text x="248.2" y="93.7">6</text>
<text x="260.9" y="91.2">7</text>
<text x="266.9" y="92.4">Heart</text>
<text x="46.3" y="96.3">2</text>
<text x="46.7" y="115.6" transform="rotate(-90 46.7 115.6)">8</text>
<text x="56.9" y="115.6" transform="rotate(-90 56.9 115.6)">4</text>
<text x="65.8" y="115.6" transform="rotate(-90 65.8 115.6)">8</text>
<text x="46.7" y="127.1" transform="rotate(-90 46.7 127.1)">4</text>
<text x="56.9" y="127.7" transform="rotate(-90 56.9 127.7)">11</text>
<text x="65.8" y="127.1" transform="rotate(-90 65.8 127.1)">4</text>
<text x="102.2" y="131.8">2.5V</text>
<text x="10.3" y="135.9">C</text>
<text x="21.7" y="136.8">switch</text>
<text x="30.4" y="135.6">1</text>
<text x="112.3" y="134.4">5</text>
<text x="125" y="136.9">7</text>
<text x="177.8" y="136.9">10</text>
<text x="247.6" y="136.9">12</text>
<text x="285.3" y="135.9">C</text>
<text x="30.4" y="138.2">2</text>
<text x="85.2" y="140.7">Signal</text>
<text x="112.3" y="139.4">6</text>
<text x="178.4" y="142">9</text>
<text x="191.1" y="139.4">8</text>
<text x="247.6" y="142">13</text>
<text x="260.3" y="139.4">14</text>
<text x="266.9" y="140.7">Lungs</text>
<text x="30.4" y="149.6">1</text>
<text x="30.4" y="152.1">2</text>
<text x="34.4" y="153.4">switch</text>
<text x="10.3" y="185.9">D</text>
<text x="285.3" y="185.9">D</text>
<text x="35" y="199.9">1</text>
<text x="85" y="199.9">2</text>
<text x="135" y="199.9">3</text>
<text x="185" y="199.9">4</text>
<text x="235" y="199.9">5</text>
<text x="285" y="199.9">6</text>
</g>
<g font-size="1.8" fill="#008484">
<text x="262.1" y="23.5">GND</text>
<text x="29.4" y="27.5">MK1</text>
<text x="90.7" y="26.3">GND</text>
<text x="105.9" y="26.3">+5V</text>
<text x="153.9" y="27">PWR_FLAG</text>
<text x="220.9" y="28.8">R1</text>
<text x="268" y="26">J1</text>
<text x="27.6" y="35.4">Prim</text>
<text x="33.1" y="35.4">MIC</text>
<text x="57.2" y="31.1">J2</text>
<text x="150.4" y="30.1">+5V</text>
<text x="185" y="35.2">Op</text>
<text x="187.2" y="32.6">SW1</text>
<text x="188.6" y="35.2">Mode</text>
<text x="220.3" y="34.1">10K</text>
<text x="20.8" y="39">GND</text>
<text x="29.7" y="39.7">MK2</text>
<text x="85.2" y="36.2">J3</text>
<text x="97.2" y="38.7">R2</text>
<text x="100.5" y="38.7">1K</text>
<text x="129.5" y="41">R4</text>
<text x="138.4" y="41">R5</text>
<text x="147.4" y="40.2">Rg</text>
<text x="147.4" y="37.7">+</text>
<text x="153.3" y="41.1" transform="rotate(-90 153.3 41.1)">V+</text>
<text x="198.7" y="36.9">C1</text>
<text x="206.9" y="39">R3</text>
<text x="236.1" y="41.5">R7</text>
<text x="244.4" y="39.5">C2</text>
<text x="263.9" y="38.2">HeadPhone</text>
<text x="51.8" y="43.8">Stethescope</text>
<text x="64.4" y="43.8">Out</text>
<text x="97.2" y="46.6">R6</text>
<text x="100.5" y="46.6">1K</text>
<text x="127" y="44.3">100K</text>
<text x="138.7" y="44.3">100K</text>
<text x="147.4" y="45.3">Rg</text>
<text x="153.3" y="45.6" transform="rotate(-90 153.3 45.6)">V-</text>
<text x="155.8" y="44.3" transform="rotate(-90 155.8 44.3)">Ref</text>
<text x="197.1" y="46.1">10uF</text>
<text x="206.3" y="44.3">10K</text>
<text x="218.6" y="46.6">+</text>
<text x="235.6" y="46.8">100</text>
<text x="264.7" y="46.3">GND</text>
<text x="28.1" y="48.6">Sec</text>
<text x="32.6" y="48.6">MIC</text>
<text x="82" y="48.9">AFE In</text>
<text x="219.8" y="51.7">NE5532</text>
<text x="242.8" y="48.6">10uF</text>
<text x="268" y="48.9">J4</text>
<text x="141.2" y="59.3">PWR_FLAG</text>
<text x="150.4" y="55.5">GND</text>
<text x="221.5" y="54.2">U2B</text>
<text x="247.6" y="58">R8</text>
<text x="255.2" y="58">R9</text>
<text x="166.8" y="65.1">INA128</text>
<text x="170.3" y="61.8">U1</text>
<text x="191.8" y="64.9">J7</text>
<text x="192.6" y="62.5" transform="rotate(-90 192.6 62.5)">POT con</text>
<text x="247" y="63.3">10K</text>
<text x="254.6" y="63.3">10K</text>
<text x="263.4" y="64.6">GND</text>
<text x="266.1" y="60.8">Record</text>
<text x="29.7" y="75.8">+5V</text>
<text x="115.6" y="82.1">NE5532</text>
<text x="117.5" y="79.6">U3A</text>
<text x="174.5" y="80.1">GND</text>
<text x="183.5" y="82.1">U4A</text>
<text x="243.1" y="80.1">GND</text>
<text x="253.3" y="82.1">U4B</text>
<text x="22.1" y="89.5">100nF</text>
<text x="25.4" y="84.9">C5</text>
<text x="38.1" y="88.5">100K</text>
<text x="38.1" y="86">R10</text>
<text x="51.4" y="86.5">U2A</text>
<text x="95.2" y="88.7">C6</text>
<text x="103.5" y="89">R15</text>
<text x="114.4" y="87.2">+</text>
<text x="137.8" y="86.5">R11</text>
<text x="158.1" y="86.5">R12</text>
<text x="164.8" y="86">C3</text>
<text x="180.5" y="89.8">+</text>
<text x="182.5" y="84.7">TL074</text>
<text x="206.8" y="85.7">1M</text>
<text x="226.7" y="86.5">R14</text>
<text x="233.4" y="86">C4</text>
<text x="250.3" y="89.8">+</text>
<text x="252.4" y="84.7">TL074</text>
<text x="25.2" y="95.4">C7</text>
<text x="48.4" y="92.3">+</text>
<text x="117.4" y="95.9">C10</text>
<text x="138.3" y="93.8">1M</text>
<text x="158.6" y="93.8">1M</text>
<text x="167.1" y="92.3">220pF</text>
<text x="206.3" y="93.1">R13</text>
<text x="227.2" y="93.8">1M</text>
<text x="235.7" y="92.3">220pF</text>
<text x="22.1" y="99.4">100nF</text>
<text x="38.1" y="98.7">100K</text>
<text x="38.1" y="96.1">R16</text>
<text x="93.5" y="96.6">100nF</text>
<text x="103.5" y="96.4">47K</text>
<text x="147" y="97.4">C8</text>
<text x="215.6" y="97.4">C9</text>
<text x="49.6" y="104">NE5532</text>
<text x="116.3" y="103.7">220pF</text>
<text x="117.4" y="106.8">R17</text>
<text x="149.4" y="103.5">220pF</text>
<text x="217.9" y="103.5">220pF</text>
<text x="28.4" y="113.9">+5V</text>
<text x="29.7" y="108.8">GND</text>
<text x="45" y="108.8">+5V</text>
<text x="55.1" y="108.8">+5V</text>
<text x="64" y="108.8">+5V</text>
<text x="47.9" y="119.8" transform="rotate(-90 47.9 119.8)">V+</text>
<text x="58" y="119.8" transform="rotate(-90 58 119.8)">V+</text>
<text x="66.9" y="119.8" transform="rotate(-90 66.9 119.8)">V+</text>
<text x="117.9" y="114.1">1M</text>
<text x="19.1" y="125.1">47uF</text>
<text x="21.1" y="121">C11</text>
<text x="37.6" y="124.6">100nF</text>
<text x="37.9" y="121">C12</text>
<text x="47.9" y="124.3" transform="rotate(-90 47.9 124.3)">V-</text>
<text x="58" y="124.3" transform="rotate(-90 58 124.3)">V-</text>
<text x="66.9" y="124.3" transform="rotate(-90 66.9 124.3)">V-</text>
<text x="28.4" y="131.7">GND</text>
<text x="115.6" y="130.4">NE5532</text>
<text x="117.4" y="127.9">U3B</text>
<text x="174.5" y="128.4">GND</text>
<text x="183.4" y="130.4">U4C</text>
<text x="244.3" y="128.4">GND</text>
<text x="253.3" y="130.4">U4D</text>
<text x="37.1" y="136.8">J5</text>
<text x="44.7" y="137.5">U2C</text>
<text x="45" y="134.2">GND</text>
<text x="55.1" y="134.2">GND</text>
<text x="55.1" y="137.5">U4E</text>
<text x="64" y="134.2">GND</text>
<text x="64.8" y="137.5">U3C</text>
<text x="94.6" y="137">C15</text>
<text x="103.5" y="137.3">R22</text>
<text x="114.4" y="135.5">+</text>
<text x="137.8" y="134.7">R18</text>
<text x="158.1" y="134.7">R19</text>
<text x="164.2" y="134.2">C13</text>
<text x="182.5" y="132.9">TL074</text>
<text x="206.3" y="134.7">R20</text>
<text x="227.9" y="134.7">R21</text>
<text x="234" y="134.2">C14</text>
<text x="252.4" y="132.9">TL074</text>
<text x="35.6" y="139.3">PWR</text>
<text x="42.7" y="139.8">NE5532</text>
<text x="54.6" y="140.1">TL074</text>
<text x="62.7" y="139.8">NE5532</text>
<text x="138.3" y="142.1">1M</text>
<text x="158.6" y="142.1">1M</text>
<text x="167.7" y="140.3">82pF</text>
<text x="180.5" y="138">+</text>
<text x="206.8" y="142.1">1M</text>
<text x="228.4" y="142.1">1M</text>
<text x="237.6" y="140.3">82pF</text>
<text x="250.3" y="138">+</text>
<text x="27.2" y="144.4">GND</text>
<text x="50" y="146.7">+5V</text>
<text x="60.9" y="148.9">D1</text>
<text x="94.1" y="144.9">47nF</text>
<text x="103.5" y="144.6">47K</text>
<text x="117.4" y="144.1">C18</text>
<text x="146.4" y="145.6">C16</text>
<text x="215.2" y="145.6">C17</text>
<text x="20" y="153.5">Switch</text>
<text x="21.9" y="151">J6</text>
<text x="40.6" y="150.7">+5V</text>
<text x="52.2" y="154.5">R24</text>
<text x="56.1" y="154.5">1K</text>
<text x="60.2" y="155">LED</text>
<text x="116.9" y="152">82pF</text>
<text x="117.4" y="155">R23</text>
<text x="150" y="151.7">82pF</text>
<text x="219.8" y="151.7">82pF</text>
<text x="64" y="158.3">GND</text>
<text x="117.9" y="162.4">1M</text>
<text x="26.7" y="173.6">H1</text>
<text x="53.3" y="173.6">H2</text>
<text x="26.7" y="176.1">MountingHole</text>
<text x="53.3" y="176.1">MountingHole</text>
<text x="26.7" y="186.3">H3</text>
<text x="26.7" y="188.8">MountingHole</text>
<text x="53.3" y="186.3">H4</text>
<text x="53.3" y="188.8">MountingHole</text>
</g>
<g font-size="1.8">
<text x="196.5" y="33.4" transform="rotate(-90 196.5 33.4)">Mode</text>
<text x="196.5" y="40.6" transform="rotate(-90 196.5 40.6)">Switch</text>
</g>
<g font-size="1.4" fill="#ff4e28">
<text x="17.3" y="58">Dual</text>
<text x="21.8" y="58">Microphone</text>
<text x="31.6" y="58">is</text>
<text x="34.1" y="58">used</text>
<text x="38.8" y="58">to</text>
<text x="41.5" y="58">cancel</text>
<text x="47.7" y="58">out</text>
<text x="51.3" y="58">the</text>
<text x="54.8" y="58">ambient</text>
<text x="62.1" y="58">noise</text>
</g>
<g font-size="1.4">
<text x="17.3" y="60.1">Primary</text>
<text x="17.3" y="61.8">Secondary</text>
<text x="24.1" y="60.1">=(Signal+</text>
<text x="26.1" y="61.8">=(Noise)</text>
<text x="33.1" y="60.1">Noise)</text>
</g>
</svg>
